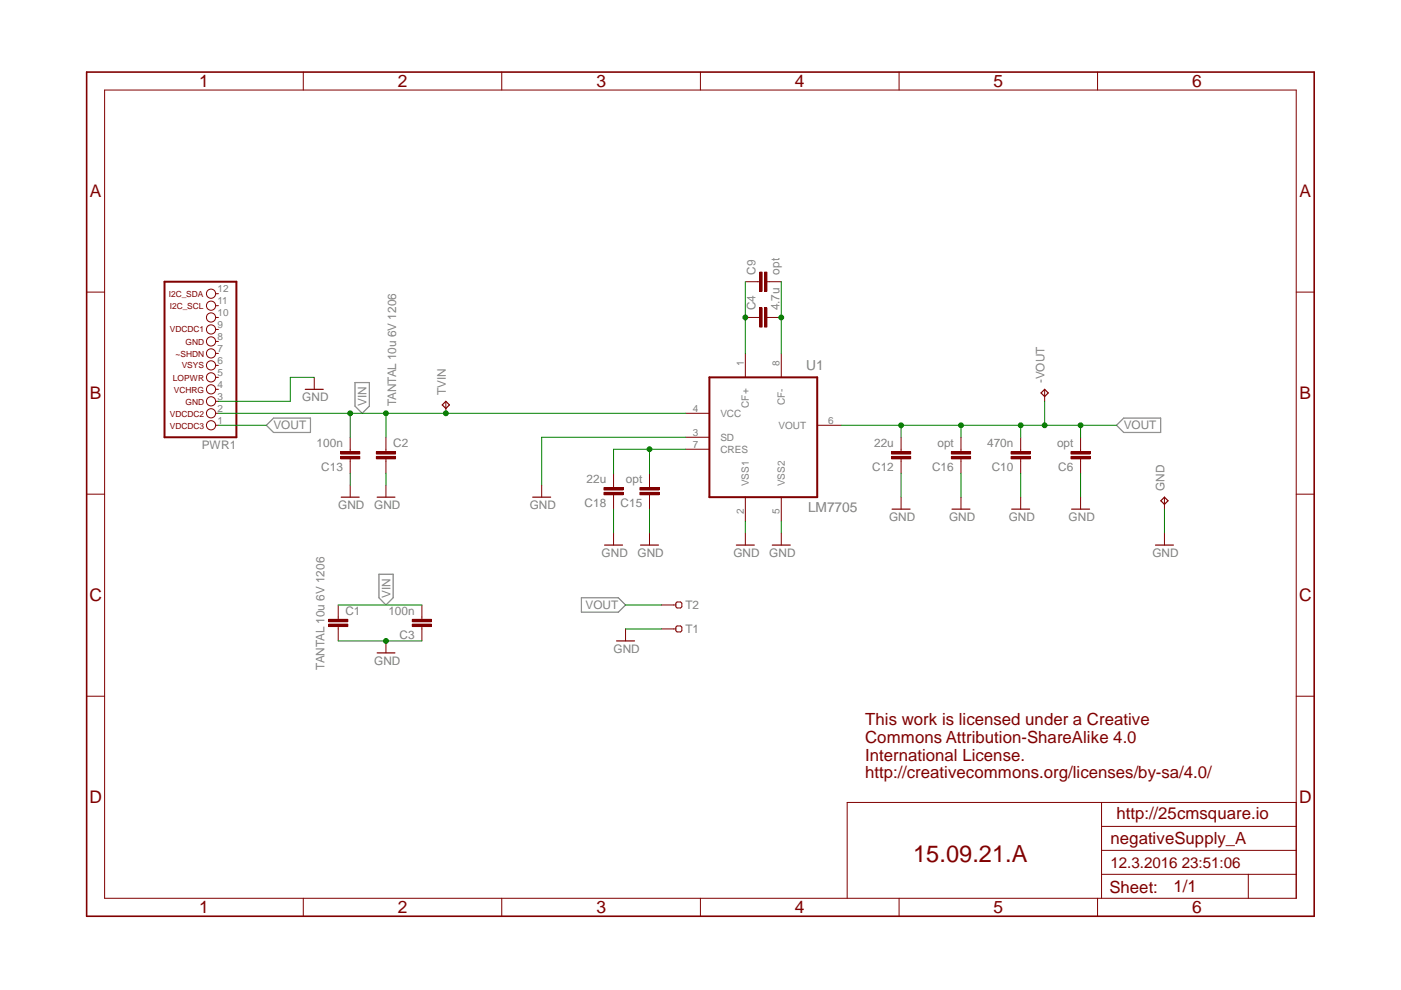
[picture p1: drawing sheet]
<svg xmlns="http://www.w3.org/2000/svg" width="297mm" height="210mm" viewBox="0 0 297 210" stroke-linecap="round" stroke-linejoin="round" font-family="sans-serif">
<path d="M58 88.6h7.8v3.1h-7.8l-1.5-1.5zM75.3 81.1h3v5l-1.5 1.5-1.5-1.5zM236.7 90.2l1.5-1.6h7.9v3.1h-7.9zM80.3 121.8h3.1v4.9l-1.6 1.6-1.5-1.6zM123.3 126.7h7.8l1.5 1.6-1.5 1.5h-7.8z" fill="none" stroke="#808080" stroke-width=".25"/>
<g fill="none" stroke="#800000" stroke-width=".21">
<path d="M22.2 19.1h252.6v171.4h-252.6zM64.3 15.3v3.8M106.4 15.3v3.8M148.5 15.3v3.8M190.6 15.3v3.8M232.7 15.3v3.8M18.4 61.9h3.8M45.8 77.5h.5M45.8 74.9h.5M45.8 72.4h.5M45.8 69.8h.5M45.8 67.3h.5"/>
<path d="M45.8 64.8h.5M45.8 62.3h.5M158 74.9v5.1M160.6 67.3h.5M162.6 67.3h.5M165.6 74.9v5.1M274.8 61.9h3.8M45.8 87.6h.5M45.8 90.2h.5M45.8 85.1h.5M45.8 82.5h.5M45.8 80h.5"/>
<path d="M145.3 87.6h5.1M145.3 92.7h5.1M145.3 95.2h5.1M173.3 90.2h5M18.4 104.8h3.8M158 105.4v5.1M165.6 105.4v5.1M274.8 104.8h3.8M18.4 147.6h3.8M274.8 147.6h3.8M233.5 170.1v20.4M233.5 175.2h41.3"/>
<path d="M274.8 170.1h-95.2v20.4M64.3 190.5v3.8M106.4 190.5v3.8M148.5 190.5v3.8M190.6 190.5v3.8M232.7 190.5v3.8M233.5 185.4h41.3M233.5 180.3h41.3M264.7 185.4v5.1"/>
<circle cx="44.7" cy="74.9" r=".98"/>
<circle cx="44.7" cy="77.5" r=".98"/>
<circle cx="44.7" cy="72.4" r=".98"/>
<circle cx="44.7" cy="69.8" r=".98"/>
<circle cx="44.7" cy="67.3" r=".98"/>
<circle cx="44.7" cy="62.3" r=".98"/>
<circle cx="44.7" cy="64.8" r=".98"/>
<circle cx="44.7" cy="90.2" r=".98"/>
<circle cx="44.7" cy="85.1" r=".98"/>
<circle cx="44.7" cy="82.5" r=".98"/>
<circle cx="44.7" cy="87.6" r=".98"/>
<circle cx="44.7" cy="80" r=".98"/>
</g>
<path d="M34.9 59.7h15.2v33h-15.2zM150.4 80h22.9v25.4h-22.9z" fill="none" stroke="#800000" stroke-width=".42"/>
<path d="M18.4 15.3h260.2v179h-260.2z" fill="none" stroke="#800000" stroke-width=".34"/>
<path d="M162.1 65.3h.5v4h-.5z" fill-rule="evenodd" fill="#800000"/>
<path d="M162.1 65.3h.5v4h-.5z" fill="none" stroke="#800000" stroke-width=".21"/>
<path d="M161.1 65.3h.5v4h-.5z" fill-rule="evenodd" fill="#800000"/>
<path d="M160.6 59.7h.5M162.6 59.7h.5M158 67.3h2.6M161.1 65.3h.5v4h-.5zM163.1 67.3h2.5" fill="none" stroke="#800000" stroke-width=".21"/>
<path d="M162.1 57.7h.5v4.1h-.5z" fill-rule="evenodd" fill="#800000"/>
<path d="M162.1 57.7h.5v4.1h-.5z" fill="none" stroke="#800000" stroke-width=".21"/>
<path d="M161.1 57.7h.5v4.1h-.5z" fill-rule="evenodd" fill="#800000"/>
<path d="M158 59.7h2.6M161.1 57.7h.5v4.1h-.5zM163.1 59.7h2.5M74.2 95.2v.6M74.2 97.3v.5" fill="none" stroke="#800000" stroke-width=".21"/>
<path d="M72.2 95.8h4.1v.5h-4.1z" fill-rule="evenodd" fill="#800000"/>
<path d="M72.2 95.8h4.1v.5h-4.1z" fill="none" stroke="#800000" stroke-width=".21"/>
<path d="M72.2 96.8h4.1v.5h-4.1z" fill-rule="evenodd" fill="#800000"/>
<path d="M66.6 80v2.5M72.2 96.8h4.1v.5h-4.1zM74.2 92.7v2.5M74.2 97.8v2.5M191 95.2v.6M191 97.3v.5M74.2 102.9v2.5" fill="none" stroke="#800000" stroke-width=".21"/>
<path d="M64.7 82.5h3.8M72.3 105.4h3.9" fill="none" stroke="#800000" stroke-width=".25"/>
<path d="M189 95.8h4.1v.5h-4.1z" fill-rule="evenodd" fill="#800000"/>
<path d="M189 95.8h4.1v.5h-4.1z" fill="none" stroke="#800000" stroke-width=".21"/>
<path d="M189 96.8h4.1v.5h-4.1z" fill-rule="evenodd" fill="#800000"/>
<path d="M189 96.8h4.1v.5h-4.1zM191 92.7v2.5M191 97.8v2.5M203.7 95.2v.6M203.7 97.3v.5" fill="none" stroke="#800000" stroke-width=".21"/>
<path d="M201.7 95.8h4.1v.5h-4.1z" fill-rule="evenodd" fill="#800000"/>
<path d="M201.7 95.8h4.1v.5h-4.1z" fill="none" stroke="#800000" stroke-width=".21"/>
<path d="M201.7 96.8h4.1v.5h-4.1z" fill-rule="evenodd" fill="#800000"/>
<path d="M201.7 96.8h4.1v.5h-4.1zM203.7 92.7v2.5M203.7 97.8v2.5M216.4 95.2v.6M216.4 97.3v.5M191 105.4v2.5M203.7 105.4v2.5" fill="none" stroke="#800000" stroke-width=".21"/>
<path d="M189.1 107.9h3.9M201.8 107.9h3.9" fill="none" stroke="#800000" stroke-width=".25"/>
<path d="M214.4 95.8h4v.5h-4z" fill-rule="evenodd" fill="#800000"/>
<path d="M214.4 95.8h4v.5h-4z" fill="none" stroke="#800000" stroke-width=".21"/>
<path d="M214.4 96.8h4v.5h-4z" fill-rule="evenodd" fill="#800000"/>
<path d="M214.4 96.8h4v.5h-4zM216.4 92.7v2.5M216.4 97.8v2.5M229.1 95.2v.6M229.1 97.3v.5" fill="none" stroke="#800000" stroke-width=".21"/>
<path d="M227.1 95.8h4v.5h-4z" fill-rule="evenodd" fill="#800000"/>
<path d="M227.1 95.8h4v.5h-4z" fill="none" stroke="#800000" stroke-width=".21"/>
<path d="M227.1 96.8h4v.5h-4z" fill-rule="evenodd" fill="#800000"/>
<path d="M227.1 96.8h4v.5h-4zM229.1 92.7v2.5M229.1 97.8v2.5M81.8 102.9v2.5M114.8 102.9v2.5M137.7 102.9v.5M137.7 104.9v.5M216.4 105.4v2.5M229.1 105.4v2.5" fill="none" stroke="#800000" stroke-width=".21"/>
<path d="M80 105.4h3.7M112.9 105.4h3.9M214.5 107.9h3.8M227.2 107.9h3.8" fill="none" stroke="#800000" stroke-width=".25"/>
<path d="M135.7 103.4h4v.5h-4z" fill-rule="evenodd" fill="#800000"/>
<path d="M135.7 103.4h4v.5h-4z" fill="none" stroke="#800000" stroke-width=".21"/>
<path d="M135.7 104.4h4v.5h-4z" fill-rule="evenodd" fill="#800000"/>
<path d="M130.1 102.9v.5M130.1 104.9v.5M135.7 104.4h4v.5h-4zM137.7 100.3v2.6M137.7 105.4v2.5" fill="none" stroke="#800000" stroke-width=".21"/>
<path d="M128.1 103.4h4v.5h-4z" fill-rule="evenodd" fill="#800000"/>
<path d="M128.1 103.4h4v.5h-4z" fill="none" stroke="#800000" stroke-width=".21"/>
<path d="M128.1 104.4h4v.5h-4z" fill-rule="evenodd" fill="#800000"/>
<path d="M221.5 82.5v2.6M128.1 104.4h4v.5h-4zM130.1 100.3v2.6M130.1 105.4v2.5M130.1 113v2.6M137.7 113v2.6M158 113v2.6M165.6 113v2.6M246.9 105.4v2.5M246.9 113v2.6M89.4 130.8v.5M89.4 132.8v.5" fill="none" stroke="#800000" stroke-width=".21"/>
<path d="M220.7 83.3l.8-.8 .7 .8-.7 .8zM128.2 115.6h3.8M135.8 115.6h3.8M156.1 115.6h3.8M163.7 115.6h3.9M245 115.6h3.8M246.1 106.2l.8-.8 .7 .8-.7 .7z" fill="none" stroke="#800000" stroke-width=".25"/>
<path d="M87.4 131.3h4.1v.5h-4.1z" fill-rule="evenodd" fill="#800000"/>
<path d="M87.4 131.3h4.1v.5h-4.1z" fill="none" stroke="#800000" stroke-width=".21"/>
<path d="M87.4 132.3h4.1v.5h-4.1z" fill-rule="evenodd" fill="#800000"/>
<path d="M71.7 130.8v.5M71.7 132.8v.5M81.8 135.9v2.5M87.4 132.3h4.1v.5h-4.1zM89.4 128.3v2.5M89.4 133.3v2.6" fill="none" stroke="#800000" stroke-width=".21"/>
<path d="M80 138.4h3.7" fill="none" stroke="#800000" stroke-width=".25"/>
<path d="M69.7 132.3h4v.5h-4z" fill-rule="evenodd" fill="#800000"/>
<path d="M69.7 132.3h4v.5h-4z" fill="none" stroke="#800000" stroke-width=".21"/>
<path d="M69.7 131.3h4v.5h-4z" fill-rule="evenodd" fill="#800000"/>
<path d="M81.8 95.2v.6M81.8 97.3v.5M69.7 131.3h4v.5h-4zM71.7 128.3v2.5M71.7 133.3v2.6" fill="none" stroke="#800000" stroke-width=".21"/>
<path d="M79.8 96.8h4.1v.5h-4.1z" fill-rule="evenodd" fill="#800000"/>
<path d="M79.8 96.8h4.1v.5h-4.1z" fill="none" stroke="#800000" stroke-width=".21"/>
<path d="M79.8 95.8h4.1v.5h-4.1z" fill-rule="evenodd" fill="#800000"/>
<path d="M79.8 95.8h4.1v.5h-4.1zM81.8 92.7v2.5M81.8 97.8v2.5M94.5 85.1v2.5M132.6 133.3v2.6M140.2 133.3h3.1M140.2 128.3h3.1M143.3 133l.2-.3h.8l.3 .3v.7l-.3 .3h-.8l-.2-.3zM143.3 127.9l.2-.3h.8l.3 .3v.8l-.3 .2h-.8l-.2-.2z" fill="none" stroke="#800000" stroke-width=".21"/>
<path d="M93.8 85.9l.7-.8 .8 .8-.8 .7zM130.7 135.9h3.8" fill="none" stroke="#800000" stroke-width=".25"/>
<path d="M46.3 87.6h99M74.2 87.6v5.1" fill="none" stroke="#008000" stroke-width=".21"/>
<circle cx="74.2" cy="87.6" r=".51" fill="#008000"/>
<g fill="none" stroke="#008000" stroke-width=".21">
<path d="M81.8 87.6v5.1"/>
<circle cx="74.2" cy="87.6" r=".51"/>
</g>
<circle cx="81.8" cy="87.6" r=".51" fill="#008000"/>
<circle cx="81.8" cy="87.6" r=".51" fill="none" stroke="#008000" stroke-width=".21"/>
<circle cx="94.5" cy="87.6" r=".51" fill="#008000"/>
<g fill="none" stroke="#008000" stroke-width=".21">
<path d="M158 59.7v15.2M71.7 128.3h17.7"/>
<circle cx="94.5" cy="87.6" r=".51"/>
</g>
<circle cx="158" cy="67.3" r=".51" fill="#008000"/>
<g fill="none" stroke="#008000" stroke-width=".21">
<path d="M165.6 59.7v15.2"/>
<circle cx="158" cy="67.3" r=".51"/>
</g>
<circle cx="165.6" cy="67.3" r=".51" fill="#008000"/>
<g fill="none" stroke="#008000" stroke-width=".21">
<path d="M66.6 80h-5.1v5.1h-15.2M145.3 92.7h-30.5v10.2M74.2 100.3v2.6M81.8 100.3v2.6M130.1 107.9v5.1M137.7 107.9v5.1M158 110.5v2.5M165.6 110.5v2.5M191 100.3v5.1M203.7 100.3v5.1M216.4 100.3v5.1M229.1 100.3v5.1"/>
<path d="M246.9 107.9v5.1M71.7 135.9h17.7"/>
<circle cx="165.6" cy="67.3" r=".51"/>
</g>
<circle cx="81.8" cy="135.9" r=".51" fill="#008000"/>
<g fill="none" stroke="#008000" stroke-width=".21">
<path d="M178.3 90.2h25.4M191 90.2v2.5M132.6 133.3h7.6"/>
<circle cx="81.8" cy="135.9" r=".51"/>
</g>
<circle cx="191" cy="90.2" r=".51" fill="#008000"/>
<g fill="none" stroke="#008000" stroke-width=".21">
<path d="M203.7 90.2v2.5"/>
<circle cx="191" cy="90.2" r=".51"/>
</g>
<circle cx="203.7" cy="90.2" r=".51" fill="#008000"/>
<g fill="none" stroke="#008000" stroke-width=".21">
<path d="M203.7 90.2h33M216.4 90.2v2.5"/>
<circle cx="203.7" cy="90.2" r=".51"/>
</g>
<circle cx="216.4" cy="90.2" r=".51" fill="#008000"/>
<g fill="none" stroke="#008000" stroke-width=".21">
<path d="M229.1 90.2v2.5"/>
<circle cx="216.4" cy="90.2" r=".51"/>
</g>
<circle cx="229.1" cy="90.2" r=".51" fill="#008000"/>
<g fill="none" stroke="#008000" stroke-width=".21">
<path d="M221.5 85.1v5.1"/>
<circle cx="229.1" cy="90.2" r=".51"/>
</g>
<circle cx="221.5" cy="90.2" r=".51" fill="#008000"/>
<g fill="none" stroke="#008000" stroke-width=".21">
<path d="M46.3 90.2h10.2M137.7 95.2v5.1M145.3 95.2h-15.2v5.1M132.6 128.3h7.6"/>
<circle cx="221.5" cy="90.2" r=".51"/>
</g>
<circle cx="137.7" cy="95.2" r=".51" fill="#008000"/>
<circle cx="137.7" cy="95.2" r=".51" fill="none" stroke="#008000" stroke-width=".21"/>
<text font-size="5" fill="#800000" x="193.6" y="182.8">15.09.21.A</text>
<g font-size="3.7" fill="#800000">
<text x="42.2" y="18.5">1</text>
<text x="84.3" y="18.5">2</text>
<text x="126.4" y="18.5">3</text>
<text x="168.5" y="18.5">4</text>
<text x="210.6" y="18.5">5</text>
<text x="252.8" y="18.5">6</text>
<text x="19" y="41.8">A</text>
<text x="275.5" y="41.8">A</text>
<text x="19" y="84.7">B</text>
<text x="275.5" y="84.7">B</text>
<text x="19" y="127.5">C</text>
<text x="275.4" y="127.5">C</text>
<text x="19" y="170.3">D</text>
<text x="275.4" y="170.3">D</text>
<text x="42.2" y="193.7">1</text>
<text x="84.3" y="193.7">2</text>
<text x="126.4" y="193.7">3</text>
<text x="168.5" y="193.7">4</text>
<text x="210.6" y="193.7">5</text>
<text x="252.8" y="193.7">6</text>
</g>
<g font-size="3.6" fill="#800000">
<text x="183.4" y="153.6">This work is licensed under a Creative</text>
<text x="183.4" y="157.4">Commons Attribution-ShareAlike 4.0</text>
<text x="183.4" y="161.2">International License.</text>
<text x="183.4" y="165.1">http://creativecommons.org/licenses/by-sa/4.0/</text>
<text x="236.7" y="173.7">http://25cmsquare.io</text>
<text x="235.5" y="179">negativeSupply_A</text>
<text x="235.2" y="189.3">Sheet:</text>
<text x="248.8" y="189.2">1/1</text>
</g>
<text font-size="3.2" fill="#800000" x="235.5" y="184.1">12.3.2016 23:51:06</text>
<g font-size="2.9" fill="#808080">
<text x="170.9" y="78.4">U1</text>
<text x="171.3" y="108.6">LM7705</text>
</g>
<g font-size="2.5" fill="#808080">
<text x="160.2" y="58.2" transform="rotate(-90 160.2 58.2)">C9</text>
<text x="165.3" y="58.2" transform="rotate(-90 165.3 58.2)">opt</text>
<text x="160.2" y="65.8" transform="rotate(-90 160.2 65.8)">C4</text>
<text x="165.3" y="65.8" transform="rotate(-90 165.3 65.8)">4.7u</text>
<text x="94.5" y="83.8" transform="rotate(-90 94.5 83.8)">TVIN</text>
<text x="221.5" y="81.3" transform="rotate(-90 221.5 81.3)">-VOUT</text>
<text x="64.1" y="85.1">GND</text>
<text x="77.7" y="86.1" transform="rotate(-90 77.7 86.1)">VIN</text>
<text x="84" y="86.1" transform="rotate(-90 84 86.1)">TANTAL 10u 6V 1206</text>
<text x="42.8" y="95.1">PWR1</text>
<text x="58" y="91.1">VOUT</text>
<text x="67.1" y="94.9">100n</text>
<text x="83.4" y="94.9">C2</text>
<text x="185.3" y="94.9">22u</text>
<text x="198.8" y="94.9">opt</text>
<text x="209.3" y="94.9">470n</text>
<text x="224.1" y="94.9">opt</text>
<text x="238.2" y="91.1">VOUT</text>
<text x="68.1" y="99.9">C13</text>
<text x="184.9" y="99.9">C12</text>
<text x="197.6" y="99.9">C16</text>
<text x="210.3" y="99.9">C10</text>
<text x="224.4" y="99.9">C6</text>
<text x="71.7" y="107.9">GND</text>
<text x="79.3" y="107.9">GND</text>
<text x="112.3" y="107.9">GND</text>
<text x="123.9" y="107.6">C18</text>
<text x="124.4" y="102.5">22u</text>
<text x="131.6" y="107.6">C15</text>
<text x="132.7" y="102.5">opt</text>
<text x="246.9" y="104.1" transform="rotate(-90 246.9 104.1)">GND</text>
<text x="188.5" y="110.5">GND</text>
<text x="201.2" y="110.5">GND</text>
<text x="213.9" y="110.5">GND</text>
<text x="226.6" y="110.5">GND</text>
<text x="127.5" y="118.1">GND</text>
<text x="135.2" y="118.1">GND</text>
<text x="155.5" y="118.1">GND</text>
<text x="163.1" y="118.1">GND</text>
<text x="244.3" y="118.1">GND</text>
<text x="73.2" y="130.4">C1</text>
<text x="82.3" y="130.4">100n</text>
<text x="82.8" y="126.7" transform="rotate(-90 82.8 126.7)">VIN</text>
<text x="124.2" y="129.2">VOUT</text>
<text x="145.3" y="129.2">T2</text>
<text x="84.7" y="135.5">C3</text>
<text x="145.3" y="134.2">T1</text>
<text x="68.8" y="142" transform="rotate(-90 68.8 142)">TANTAL 10u 6V 1206</text>
<text x="79.3" y="141">GND</text>
<text x="130.1" y="138.4">GND</text>
</g>
<g font-size="2.1" fill="#808080">
<text x="46.1" y="64.4">11</text>
<text x="46.1" y="61.9">12</text>
<text x="46.1" y="69.5">9</text>
<text x="46.1" y="67">10</text>
<text x="46.1" y="77.1">6</text>
<text x="46.1" y="74.6">7</text>
<text x="46.1" y="72.1">8</text>
<text x="157.7" y="77.7" transform="rotate(-90 157.7 77.7)">1</text>
<text x="165.3" y="77.7" transform="rotate(-90 165.3 77.7)">8</text>
<text x="46.1" y="82.2">4</text>
<text x="46.1" y="79.7">5</text>
<text x="46.1" y="89.8">1</text>
<text x="46.1" y="87.3">2</text>
<text x="46.1" y="84.8">3</text>
<text x="146.9" y="87.3">4</text>
<text x="152.7" y="88.4">VCC</text>
<text x="158.8" y="86.4" transform="rotate(-90 158.8 86.4)">CF+</text>
<text x="166.4" y="85.9" transform="rotate(-90 166.4 85.9)">CF-</text>
<text x="175.6" y="89.8">6</text>
<text x="146.9" y="92.4">3</text>
<text x="146.9" y="94.9">7</text>
<text x="152.7" y="93.5">SD</text>
<text x="165.1" y="90.9">VOUT</text>
<text x="152.7" y="96">CRES</text>
<text x="158.8" y="103.1" transform="rotate(-90 158.8 103.1)">VSS1</text>
<text x="166.4" y="103.1" transform="rotate(-90 166.4 103.1)">VSS2</text>
<text x="157.7" y="108.9" transform="rotate(-90 157.7 108.9)">2</text>
<text x="165.3" y="108.9" transform="rotate(-90 165.3 108.9)">5</text>
</g>
<g font-size="1.8" fill="#800000">
<text x="35.8" y="63">I2C_SDA</text>
<text x="36" y="65.4">I2C_SCL</text>
<text x="36" y="70.4">VDCDC1</text>
<text x="37.2" y="75.7">~SHDN</text>
<text x="38.5" y="78">VSYS</text>
<text x="39.3" y="73.2">GND</text>
<text x="36.7" y="80.8">LOPWR</text>
<text x="36.9" y="83.3">VCHRG</text>
<text x="36" y="88.4">VDCDC2</text>
<text x="39.3" y="85.9">GND</text>
<text x="36" y="90.9">VDCDC3</text>
</g>
</svg>
